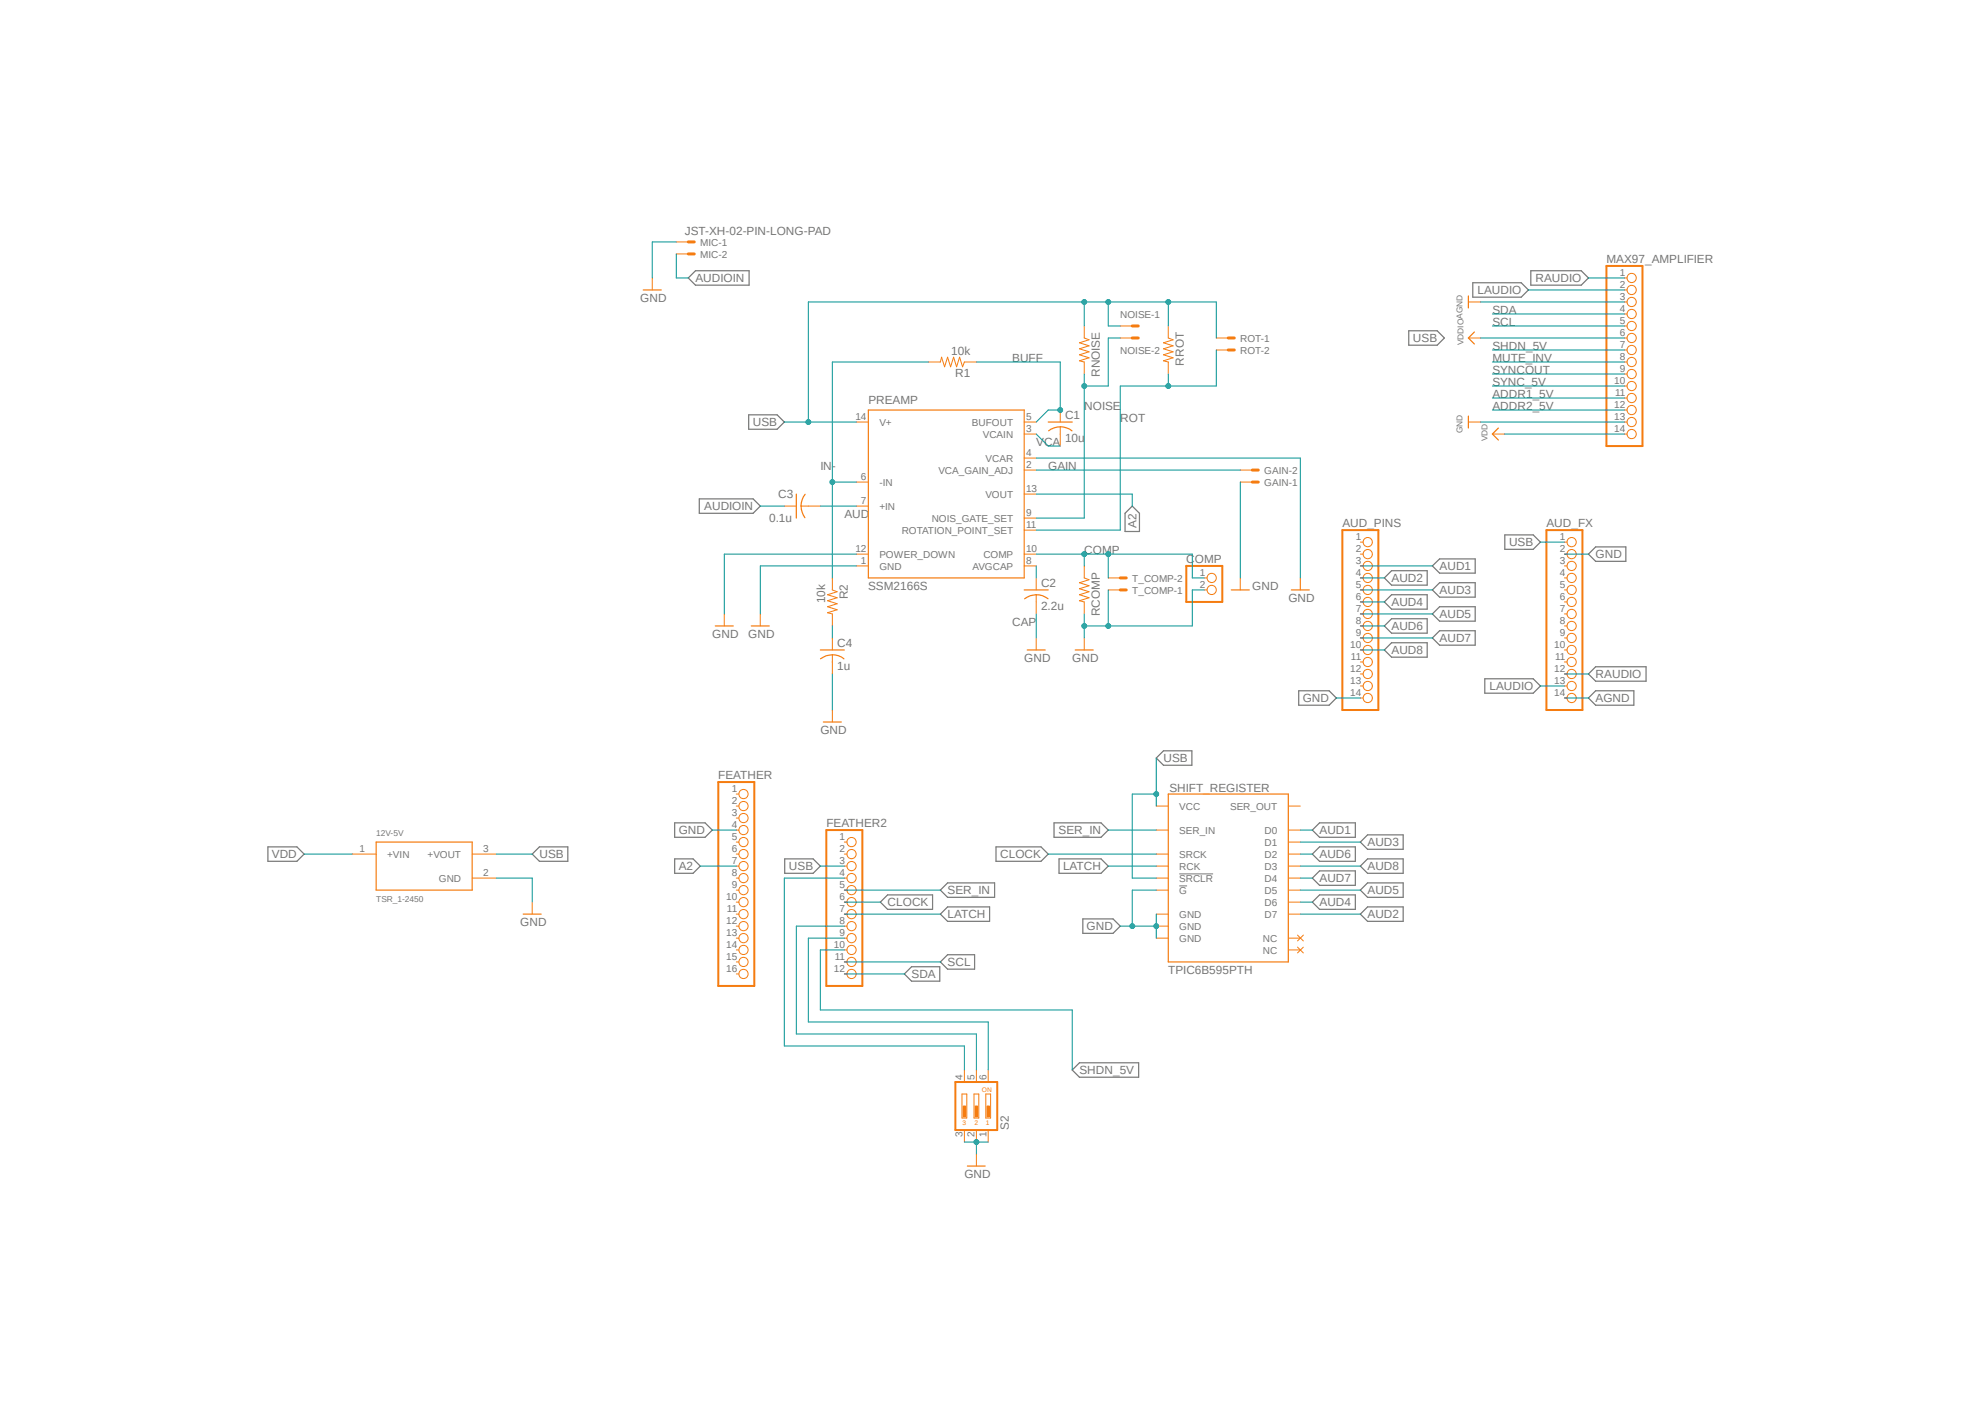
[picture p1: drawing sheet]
<svg xmlns="http://www.w3.org/2000/svg" width="420mm" height="297mm" viewBox="0 0 420 297" stroke-linecap="round" stroke-linejoin="round" font-family="sans-serif">
<path d="M56.4 47.2l307.3 202.7M363.7 47.2l-307.3 202.7" fill="none" stroke="#fff" stroke-width=".21"/>
<path d="M249.5 184.9h7.2M249.5 187.4h1.7" fill="none" stroke="#757575" stroke-width=".21"/>
<g fill="none" stroke="#757575" stroke-width=".25">
<path d="M147.2 57.3h11.3v3h-11.3l-1.6-1.5zM311.6 59.8h10.3l1.5 1.5-1.5 1.6h-10.3zM323.9 57.3h10.7l1.5 1.5-1.5 1.5h-10.7zM298.1 70h6l1.5 1.5-1.5 1.5h-6zM158.4 87.8h6l1.5 1.5-1.5 1.5h-6zM148 105.5h11.3l1.6 1.6-1.6 1.5h-11.3zM238 108.6l1.6-1.5 1.5 1.5v3.8h-3.1zM303.1 119.7l1.5-1.5h7.5v3h-7.5zM318.4 113.2h6l1.5 1.5-1.5 1.5h-6zM336.1 117.2l1.5-1.5h6.4v3h-6.4zM292.9 137.5l1.5-1.5h7.6v3h-7.6zM292.9 122.3l1.5-1.6h7.6v3.1h-7.6z"/>
<path d="M292.9 127.3l1.5-1.5h7.6v3.1h-7.6zM292.9 132.4l1.5-1.5h7.6v3h-7.6zM303.1 129.9l1.5-1.5h7.5v3h-7.5zM303.1 124.8l1.5-1.5h7.5v3h-7.5zM303.1 135l1.5-1.6h7.5v3.1h-7.5zM274.8 146.1h6.4l1.5 1.6-1.5 1.5h-6.4zM314.2 143.6h10.2l1.5 1.5-1.5 1.5h-10.2zM336.1 147.7l1.5-1.6h8.1v3.1h-8.1zM336.1 142.6l1.5-1.5h10.7v3h-10.7zM56.7 179.2h6.1l1.5 1.5-1.5 1.5h-6.1zM114.1 179.2h6v3h-6l-1.5-1.5zM142.7 174.1h6.5l1.5 1.5-1.5 1.5h-6.5z"/>
<path d="M210.7 179.2h9.6l1.5 1.5-1.5 1.5h-9.6zM223 174.1h10l1.5 1.5-1.5 1.5h-10zM244.6 160.4l1.6-1.6h6v3.1h-6zM277.7 175.6l1.5-1.5h7.6v3h-7.6zM279.2 179.2h7.6v3h-7.6l-1.5-1.5zM287.8 178.1l1.5-1.5h7.6v3.1h-7.6zM142.7 181.7h3.9l1.6 1.5-1.6 1.5h-3.9zM166 181.7h6l1.6 1.5-1.6 1.5h-6zM186.3 190.8l1.5-1.5h9.5v3.1h-9.5zM199 193.4l1.5-1.5h8.9v3h-8.9zM200.5 186.8h9.9v3h-9.9l-1.5-1.5zM224.1 181.7h8.9l1.5 1.5-1.5 1.5h-8.9z"/>
<path d="M229.1 194.4h6.4l1.5 1.5-1.5 1.5h-6.4zM277.7 190.8l1.5-1.5h7.6v3.1h-7.6zM279.2 184.2h7.6v3.1h-7.6l-1.5-1.5zM287.8 183.2l1.5-1.5h7.6v3h-7.6zM287.8 188.3l1.5-1.5h7.6v3h-7.6zM289.3 191.9h7.6v3h-7.6l-1.5-1.5zM191.3 206l1.6-1.5h5.9v3.1h-5.9zM199 203.5l1.5-1.5h5.7v3h-5.7zM226.9 226.4l1.5-1.6h12.5v3.1h-12.5z"/>
</g>
<g fill="none" stroke="#f57c10" stroke-width=".25">
<path d="M136.1 61.3h3.8M310.7 62.6v2.6M312 70.2l-1.3 1.3 1.3 1.3M183.7 86.7h33v35.6h-33zM221.8 89.3h5.1M224.3 90.3a4.5 4.5 0 0 1 2.5 .8M224.3 90.3a4 4 0 0 0-2.4 .8M310.7 88v2.6M317 90.6l-1.2 1.2 1.2 1.3M168.5 104.5v5.1M170.3 104.6a4 4 0 0 0 0 4.9M151.3 132.4h3.9"/>
<path d="M159 132.4h3.8M173.6 137.5h5M173.6 139.4a4 4 0 0 1 5 0M216.7 124.8h5.1M216.8 126.7a4 4 0 0 1 4.9 0M217.3 137.5h3.8M227.5 137.5h3.8M260.5 124.8h3.8M273.2 124.8h3.8M174.2 152.7h3.8M79.6 178.1h20.3v10.2h-20.3zM247.2 168h25.4v35.5h-25.4z"/>
<path d="M110.7 193.4h3.8M204.7 246.7h3.7"/>
</g>
<g fill="none" stroke="#f57c10" stroke-width=".21">
<path d="M138 58.8v2.5M143.1 53.7h2.5M143.1 51.2h2.5M343.7 58.8h.6M196.4 76.6h2.6l.2-1 .7 2 .6-2 .6 2 .7-2 .6 2 .6-2 .7 2 .3-1h2.6M229.4 69v2.5l1 .4-2 .6 2 .7-2 .6 2 .6-2 .7 2 .6-2 .6 1 .3v2.5M237 69h2.6M237 71.5h2.6M247.2 69v2.5l1 .4-2 .6 2 .7-2 .6 2 .6-2 .7 2 .6-2 .6 1 .3v2.5M257.3 71.5h2.6M257.3 74h2.6M310.7 63.9h2.5"/>
<path d="M310.7 71.5h2.5M343.7 76.6h.6M343.7 63.9h.6M343.7 61.3h.6M343.7 66.4h.6M343.7 69h.6M343.7 71.5h.6M343.7 74h.6M343.7 79.1h.6M181.2 89.3h2.5M216.7 89.3h2.5M216.7 91.8h2.5"/>
<path d="M216.7 96.9h2.5M216.7 99.4h2.5M224.3 86.7v2.6M224.3 90.3v4.1M262.4 99.4h2.6M310.7 89.3h2.5M315.8 91.8h2.5M343.7 89.3h.6M343.7 91.8h.6M343.7 81.7h.6M343.7 84.2h.6M343.7 86.7h.6"/>
<path d="M165.9 107.1h2.6M169.5 107.1h4.1M181.2 107.1h2.5M181.2 119.7h2.5M181.2 117.2h2.5M181.2 102h2.5M216.7 119.7h2.5M216.7 104.5h2.5M216.7 117.2h2.5M216.7 109.6h2.5M216.7 112.1h2.5M229.4 119.7v2.6l1 .3-2 .7 2 .6-2 .6 2 .7-2 .6 2 .6-2 .7 1 .2v2.6"/>
<path d="M262.4 102h2.6M287.8 119.7h.6M287.8 117.2h.6M287.8 114.7h.6M331 119.7h.6M331 117.2h.6M331 114.7h.6M153.2 129.9v2.5M160.9 129.9v2.5M176.1 122.3v2.5l1 .4-2 .6 2 .6-2 .7 2 .6-2 .7 2 .6-2 .6 1 .3v2.5M176.1 135v2.5M176.1 138.5v4.1"/>
<path d="M219.2 122.3v2.5M219.2 125.8v4.1M219.2 135v2.5M229.4 135v2.5M234.5 122.3h2.5M234.5 124.8h2.5M254.8 122.3h.6M254.8 124.8h.6M262.4 122.3v2.5M275.1 122.3v2.5M287.8 122.3h.6M287.8 124.8h.6"/>
<path d="M287.8 127.3h.6M287.8 129.9h.6M287.8 132.4h.6M287.8 135h.6M287.8 137.5h.6M331 122.3h.6M331 124.8h.6M331 127.3h.6M331 129.9h.6M331 132.4h.6M331 135h.6M331 137.5h.6"/>
<path d="M176.1 150.2v2.5M287.8 140h.6M287.8 142.6h.6M287.8 145.1h.6M287.8 147.7h.6M331 140h.6M331 142.6h.6M331 145.1h.6M331 147.7h.6M155.8 168h.5M155.8 170.5h.5M155.8 173.1h.5"/>
<path d="M155.8 175.6h.5M155.8 178.1h.5M178.6 178.1h.6M244.6 170.5h2.6M244.6 175.6h2.6M272.6 170.5h2.5M272.6 175.6h2.5M272.6 178.1h2.5M74.5 180.7h5.1M99.9 180.7h5.1M99.9 185.8h5.1M112.6 190.8v2.6"/>
<path d="M155.8 180.7h.5M155.8 183.2h.5M155.8 185.8h.5M155.8 188.3h.5M155.8 190.8h.5M155.8 193.4h.5M155.8 195.9h.5M155.8 198.5h.5M178.6 180.7h.6M178.6 183.2h.6M178.6 185.8h.6M178.6 188.3h.6"/>
<path d="M178.6 190.8h.6M178.6 193.4h.6M178.6 195.9h.6M178.6 198.5h.6M244.6 180.7h2.6M244.6 183.2h2.6M244.6 185.8h2.6M244.6 188.3h2.6M244.6 193.4h2.6M244.6 195.9h2.6M244.6 198.5h2.6M272.6 180.7h2.5"/>
<path d="M272.6 183.2h2.5M272.6 185.8h2.5M272.6 188.3h2.5M272.6 190.8h2.5M272.6 193.4h2.5M272.6 198.5h2.5M274.5 197.8l1.3 1.3M275.8 197.8l-1.3 1.3M155.8 201h.5M155.8 203.5h.5M155.8 206h.5M178.6 201h.6"/>
<path d="M178.6 203.5h.6M178.6 206h.6M272.6 201h2.5M274.5 200.4l1.3 1.2M275.8 200.4l-1.3 1.2M203.5 231.4h1.1v5.1h-1.1zM206.1 231.4h1v5.1h-1zM208.6 231.4h1v5.1h-1zM206.6 244.1v2.6"/>
<circle cx="345.2" cy="58.8" r=".98"/>
<circle cx="345.2" cy="76.6" r=".98"/>
<circle cx="345.2" cy="63.9" r=".98"/>
<circle cx="345.2" cy="66.4" r=".98"/>
<circle cx="345.2" cy="71.5" r=".98"/>
<circle cx="345.2" cy="61.3" r=".98"/>
<circle cx="345.2" cy="74" r=".98"/>
<circle cx="345.2" cy="79.1" r=".98"/>
<circle cx="345.2" cy="69" r=".98"/>
<circle cx="345.2" cy="91.8" r=".98"/>
<circle cx="345.2" cy="86.7" r=".98"/>
<circle cx="345.2" cy="81.7" r=".98"/>
<circle cx="345.2" cy="84.2" r=".98"/>
<circle cx="345.2" cy="89.3" r=".98"/>
<circle cx="289.4" cy="119.7" r=".98"/>
<circle cx="289.4" cy="117.2" r=".98"/>
<circle cx="289.4" cy="114.7" r=".98"/>
<circle cx="332.5" cy="114.7" r=".98"/>
<circle cx="332.5" cy="119.7" r=".98"/>
<circle cx="332.5" cy="117.2" r=".98"/>
<circle cx="256.4" cy="122.3" r=".98"/>
<circle cx="256.4" cy="124.8" r=".98"/>
<circle cx="289.4" cy="122.3" r=".98"/>
<circle cx="289.4" cy="124.8" r=".98"/>
<circle cx="289.4" cy="127.3" r=".98"/>
<circle cx="289.4" cy="129.9" r=".98"/>
<circle cx="289.4" cy="132.4" r=".98"/>
<circle cx="289.4" cy="135" r=".98"/>
<circle cx="289.4" cy="137.5" r=".98"/>
<circle cx="332.5" cy="122.3" r=".98"/>
<circle cx="332.5" cy="135" r=".98"/>
<circle cx="332.5" cy="137.5" r=".98"/>
<circle cx="332.5" cy="124.8" r=".98"/>
<circle cx="332.5" cy="127.3" r=".98"/>
<circle cx="332.5" cy="129.9" r=".98"/>
<circle cx="332.5" cy="132.4" r=".98"/>
<circle cx="289.4" cy="142.6" r=".98"/>
<circle cx="289.4" cy="140" r=".98"/>
<circle cx="289.4" cy="145.1" r=".98"/>
<circle cx="289.4" cy="147.7" r=".98"/>
<circle cx="332.5" cy="145.1" r=".98"/>
<circle cx="332.5" cy="147.7" r=".98"/>
<circle cx="332.5" cy="140" r=".98"/>
<circle cx="332.5" cy="142.6" r=".98"/>
<circle cx="157.3" cy="168" r=".98"/>
<circle cx="157.3" cy="170.5" r=".98"/>
<circle cx="157.3" cy="173.1" r=".98"/>
<circle cx="157.3" cy="175.6" r=".98"/>
<circle cx="157.3" cy="178.1" r=".98"/>
<circle cx="180.2" cy="178.1" r=".98"/>
<circle cx="157.3" cy="190.8" r=".98"/>
<circle cx="157.3" cy="180.7" r=".98"/>
<circle cx="157.3" cy="195.9" r=".98"/>
<circle cx="157.3" cy="198.5" r=".98"/>
<circle cx="157.3" cy="185.8" r=".98"/>
<circle cx="157.3" cy="188.3" r=".98"/>
<circle cx="157.3" cy="193.4" r=".98"/>
<circle cx="157.3" cy="183.2" r=".98"/>
<circle cx="180.2" cy="185.8" r=".98"/>
<circle cx="180.2" cy="183.2" r=".98"/>
<circle cx="180.2" cy="188.3" r=".98"/>
<circle cx="180.2" cy="193.4" r=".98"/>
<circle cx="180.2" cy="190.8" r=".98"/>
<circle cx="180.2" cy="180.7" r=".98"/>
<circle cx="180.2" cy="195.9" r=".98"/>
<circle cx="180.2" cy="198.5" r=".98"/>
<circle cx="157.3" cy="201" r=".98"/>
<circle cx="157.3" cy="206" r=".98"/>
<circle cx="157.3" cy="203.5" r=".98"/>
<circle cx="180.2" cy="203.5" r=".98"/>
<circle cx="180.2" cy="206" r=".98"/>
<circle cx="180.2" cy="201" r=".98"/>
</g>
<path d="M339.9 56.3h7.6v38.1h-7.6zM251 119.7h7.6v7.6h-7.6zM284 112.1h7.6v38.1h-7.6zM327.2 112.1h7.6v38.1h-7.6zM152 165.4h7.6v43.2h-7.6zM174.8 175.6h7.7v33h-7.7zM202.1 228.9h8.9v10.2h-8.9z" fill="none" stroke="#f57c10" stroke-width=".42"/>
<path d="M145.6 53.7h1.3M145.6 51.2h1.3M239.6 71.5h1.2M239.6 69h1.2M259.9 74h1.3M259.9 71.5h1.3M265 99.4h1.2M265 102h1.2M237 122.3h1.3M237 124.8h1.3" fill="none" stroke="#f57c10" stroke-width=".64"/>
<path d="M208.8 234h.5v2.3h-.5z" fill-rule="evenodd" fill="#f57c10"/>
<path d="M208.8 234h.5v2.3h-.5z" fill="none" stroke="#f57c10" stroke-width=".21"/>
<path d="M206.3 234h.5v2.3h-.5z" fill-rule="evenodd" fill="#f57c10"/>
<path d="M206.3 234h.5v2.3h-.5z" fill="none" stroke="#f57c10" stroke-width=".21"/>
<path d="M203.8 234h.5v2.3h-.5z" fill-rule="evenodd" fill="#f57c10"/>
<path d="M203.8 234h.5v2.3h-.5zM204 226.4v2.5M204 239.1v2.5M206.6 226.4v2.5M206.6 239.1v2.5M209.1 226.4v2.5M209.1 239.1v2.5" fill="none" stroke="#f57c10" stroke-width=".21"/>
<path d="M181.2 119.7h-20.3v10.2M229.4 129.9v5.1M234.5 124.8v7.6h-5.1" fill="none" stroke="#009292" stroke-width=".21"/>
<circle cx="229.4" cy="132.4" r=".51" fill="#009292"/>
<g fill="none" stroke="#009292" stroke-width=".21">
<path d="M234.5 132.4h17.8"/>
<circle cx="229.4" cy="132.4" r=".51"/>
</g>
<circle cx="234.5" cy="132.4" r=".51" fill="#009292"/>
<g fill="none" stroke="#009292" stroke-width=".21">
<path d="M219.2 96.9h55.9v25.4M313.2 89.3h30.5M181.2 117.2h-28v12.7M331 117.2h5.1M219.2 129.9v5.1M254.8 124.8h-2.5v7.6M176.1 142.6v7.6M282.7 147.7h5.1M150.7 175.6h5.1M244.6 193.4v5.1"/>
<circle cx="234.5" cy="132.4" r=".51"/>
</g>
<circle cx="244.6" cy="195.9" r=".51" fill="#009292"/>
<g fill="none" stroke="#009292" stroke-width=".21">
<path d="M237 195.9h7.6M239.6 188.3v7.6"/>
<circle cx="244.6" cy="195.9" r=".51"/>
</g>
<circle cx="239.6" cy="195.9" r=".51" fill="#009292"/>
<g fill="none" stroke="#009292" stroke-width=".21">
<path d="M143.1 51.2h-5.1v7.6M262.4 102v20.3M239.6 188.3h5M206.6 241.6h2.5"/>
<circle cx="239.6" cy="195.9" r=".51"/>
</g>
<circle cx="206.6" cy="241.6" r=".51" fill="#009292"/>
<g fill="none" stroke="#009292" stroke-width=".21">
<path d="M229.4 79.1v30.5h-10.2M234.5 71.5v10.2h-5.1M219.2 99.4h43.2M219.2 104.5h20.4v2.6M105 185.8h7.6v5M148.2 183.2h7.6M204 241.6h2.6v2.5"/>
<circle cx="206.6" cy="241.6" r=".51"/>
</g>
<circle cx="229.4" cy="81.7" r=".51" fill="#009292"/>
<g fill="none" stroke="#009292" stroke-width=".21">
<path d="M206.6 76.6h17.7v10.1h-2.5l-2.6 2.6M234.5 71.5h2.5"/>
<circle cx="229.4" cy="81.7" r=".51"/>
</g>
<circle cx="224.3" cy="86.7" r=".51" fill="#009292"/>
<g fill="none" stroke="#009292" stroke-width=".21">
<path d="M219.2 91.8l2.6 2.6h2.5M219.2 117.2h10.2v2.5"/>
<circle cx="224.3" cy="86.7" r=".51"/>
</g>
<circle cx="229.4" cy="117.2" r=".51" fill="#009292"/>
<g fill="none" stroke="#009292" stroke-width=".21">
<path d="M229.4 117.2h22.9v5.1h2.5M234.5 117.2v5.1"/>
<circle cx="229.4" cy="117.2" r=".51"/>
</g>
<circle cx="234.5" cy="117.2" r=".51" fill="#009292"/>
<g fill="none" stroke="#009292" stroke-width=".21">
<path d="M196.4 76.6h-20.3v45.7M173.6 107.1h7.6M176.1 102h5.1M219.2 119.7v2.6"/>
<circle cx="234.5" cy="117.2" r=".51"/>
</g>
<circle cx="176.1" cy="102" r=".51" fill="#009292"/>
<g fill="none" stroke="#009292" stroke-width=".21">
<path d="M171 63.9v25.4M165.9 89.3h15.3M176.1 132.4v2.6"/>
<circle cx="176.1" cy="102" r=".51"/>
</g>
<circle cx="171" cy="89.3" r=".51" fill="#009292"/>
<g fill="none" stroke="#009292" stroke-width=".21">
<path d="M171 63.9h76.2v5.1M229.4 63.9v5.1"/>
<circle cx="171" cy="89.3" r=".51"/>
</g>
<circle cx="229.4" cy="63.9" r=".51" fill="#009292"/>
<g fill="none" stroke="#009292" stroke-width=".21">
<path d="M247.2 63.9h10.1"/>
<circle cx="229.4" cy="63.9" r=".51"/>
</g>
<circle cx="247.2" cy="63.9" r=".51" fill="#009292"/>
<g fill="none" stroke="#009292" stroke-width=".21">
<path d="M234.5 63.9v5.1M257.3 63.9v7.6"/>
<circle cx="247.2" cy="63.9" r=".51"/>
</g>
<circle cx="234.5" cy="63.9" r=".51" fill="#009292"/>
<g fill="none" stroke="#009292" stroke-width=".21">
<path d="M234.5 69h2.5M325.9 114.7h5.1M244.6 160.4v10.1M244.6 168h-5v17.8M173.6 183.2h5"/>
<circle cx="234.5" cy="63.9" r=".51"/>
</g>
<circle cx="244.6" cy="168" r=".51" fill="#009292"/>
<g fill="none" stroke="#009292" stroke-width=".21">
<path d="M143.1 53.7v5.1h2.5M336.1 58.8h7.6M247.2 79.1v2.6h-10.2v30.4M313.2 71.5h30.5M313.2 63.9h30.5M315.8 79.1h27.9M315.8 74h27.9M315.8 76.6h27.9M323.4 61.3h20.3M315.8 86.7h27.9M315.8 84.2h27.9M315.8 81.7h27.9"/>
<path d="M318.3 91.8h25.4M160.9 107.1h5M325.9 145.1h5.1M331 147.7h5.1M331 142.6h5.1M64.3 180.7h10.2M105 180.7h7.6M239.6 185.8h5M178.6 201h-5v12.7h53.3v12.7"/>
<circle cx="244.6" cy="168" r=".51"/>
</g>
<circle cx="247.2" cy="81.7" r=".51" fill="#009292"/>
<g fill="none" stroke="#009292" stroke-width=".21">
<path d="M257.3 74v7.7h-10.1M315.8 69h27.9M315.8 66.4h27.9M219.2 112.1h17.8M287.8 119.7h15.3M287.8 122.3h5.1M287.8 129.9h15.3M287.8 137.5h5.1M287.8 124.8h15.3M287.8 132.4h5.1M287.8 135h15.3M287.8 127.3h5.1"/>
<path d="M234.5 175.6h10.1M275.1 175.6h2.6M275.1 178.1h12.7M178.6 193.4h20.4M178.6 188.3h20.4M178.6 190.8h7.7M178.6 185.8h-12.7v35.5h38.1v5.1M178.6 195.9h-10.1v22.8h38.1v7.7M178.6 198.5h-7.6v17.7h38.1v10.2M221.8 180.7h22.8M234.5 183.2h10.1M275.1 183.2h12.7"/>
<path d="M275.1 193.4h12.7M275.1 188.3h12.7M275.1 180.7h2.6M275.1 190.8h2.6M275.1 185.8h2.6M178.6 203.5h20.4M178.6 206h12.7"/>
<circle cx="247.2" cy="81.7" r=".51"/>
</g>
<g font-size="2.5" fill="#757575">
<text x="144.9" y="49.8">JST-XH-02-PIN-LONG-PAD</text>
<text x="147.2" y="59.7">AUDIOIN</text>
<text x="324.9" y="59.7">RAUDIO</text>
<text x="339.9" y="55.6">MAX97_AMPLIFIER</text>
<text x="135.5" y="63.9">GND</text>
<text x="312.6" y="62.2">LAUDIO</text>
<text x="315.8" y="69">SCL</text>
<text x="315.8" y="66.4">SDA</text>
<text x="201.3" y="75.1">10k</text>
<text x="214.2" y="76.6">BUFF</text>
<text x="250.5" y="77.3" transform="rotate(-90 250.5 77.3)">RROT</text>
<text x="299" y="72.4">USB</text>
<text x="315.8" y="74">SHDN_5V</text>
<text x="315.8" y="76.6">MUTE_INV</text>
<text x="202.1" y="79.8">R1</text>
<text x="232.7" y="79.8" transform="rotate(-90 232.7 79.8)">RNOISE</text>
<text x="315.8" y="79.1">SYNCOUT</text>
<text x="315.8" y="81.7">SYNC_5V</text>
<text x="183.7" y="85.5">PREAMP</text>
<text x="225.3" y="88.6">C1</text>
<text x="229.4" y="86.7">NOISE</text>
<text x="237" y="89.3">ROT</text>
<text x="315.8" y="86.7">ADDR2_5V</text>
<text x="315.8" y="84.2">ADDR1_5V</text>
<text x="159.3" y="90.2">USB</text>
<text x="219.2" y="94.4">VCA</text>
<text x="225.3" y="93.5">10u</text>
<text x="173.6" y="99.4">IN-</text>
<text x="221.8" y="99.4">GAIN</text>
<text x="149" y="108">AUDIOIN</text>
<text x="164.6" y="105.3">C3</text>
<text x="162.7" y="110.4">0.1u</text>
<text x="178.6" y="109.6">AUD</text>
<text x="240.5" y="111.6" transform="rotate(-90 240.5 111.6)">A2</text>
<text x="284" y="111.5">AUD_PINS</text>
<text x="327.2" y="111.5">AUD_FX</text>
<text x="229.4" y="117.2">COMP</text>
<text x="251" y="119.1">COMP</text>
<text x="319.3" y="115.6">USB</text>
<text x="337.6" y="118.1">GND</text>
<text x="183.7" y="124.8">SSM2166S</text>
<text x="220.3" y="124.2">C2</text>
<text x="265" y="124.8">GND</text>
<text x="294.4" y="123.1">AUD2</text>
<text x="304.6" y="120.7">AUD1</text>
<text x="304.6" y="125.7">AUD3</text>
<text x="174.6" y="127.6" transform="rotate(-90 174.6 127.6)">10k</text>
<text x="179.4" y="126.7" transform="rotate(-90 179.4 126.7)">R2</text>
<text x="220.3" y="129">2.2u</text>
<text x="232.7" y="130.3" transform="rotate(-90 232.7 130.3)">RCOMP</text>
<text x="272.6" y="127.3">GND</text>
<text x="294.4" y="128.2">AUD4</text>
<text x="304.6" y="130.8">AUD5</text>
<text x="150.7" y="135">GND</text>
<text x="158.3" y="135">GND</text>
<text x="177.1" y="136.9">C4</text>
<text x="214.2" y="132.4">CAP</text>
<text x="294.4" y="133.3">AUD6</text>
<text x="304.6" y="135.8">AUD7</text>
<text x="177.1" y="141.7">1u</text>
<text x="216.7" y="140">GND</text>
<text x="226.9" y="140">GND</text>
<text x="294.4" y="138.4">AUD8</text>
<text x="337.6" y="143.5">RAUDIO</text>
<text x="275.6" y="148.5">GND</text>
<text x="315.1" y="146">LAUDIO</text>
<text x="337.6" y="148.5">AGND</text>
<text x="173.6" y="155.3">GND</text>
<text x="246.2" y="161.2">USB</text>
<text x="152" y="164.8">FEATHER</text>
<text x="247.4" y="167.5">SHIFT_REGISTER</text>
<text x="143.6" y="176.5">GND</text>
<text x="174.8" y="175">FEATHER2</text>
<text x="224" y="176.5">SER_IN</text>
<text x="279.2" y="176.5">AUD1</text>
<text x="289.4" y="179">AUD3</text>
<text x="57.5" y="181.6">VDD</text>
<text x="114.1" y="181.6">USB</text>
<text x="143.6" y="184.1">A2</text>
<text x="166.9" y="184.1">USB</text>
<text x="211.6" y="181.6">CLOCK</text>
<text x="224.9" y="184.1">LATCH</text>
<text x="279.2" y="181.6">AUD6</text>
<text x="289.4" y="184.1">AUD8</text>
<text x="187.8" y="191.7">CLOCK</text>
<text x="200.5" y="189.2">SER_IN</text>
<text x="279.2" y="186.7">AUD7</text>
<text x="279.2" y="191.7">AUD4</text>
<text x="289.4" y="189.2">AUD5</text>
<text x="110.1" y="195.9">GND</text>
<text x="200.5" y="194.3">LATCH</text>
<text x="229.9" y="196.8">GND</text>
<text x="289.4" y="194.3">AUD2</text>
<text x="192.9" y="206.9">SDA</text>
<text x="200.5" y="204.4">SCL</text>
<text x="247.2" y="206">TPIC6B595PTH</text>
<text x="228.4" y="227.2">SHDN_5V</text>
<text x="213.4" y="239.1" transform="rotate(-90 213.4 239.1)">S2</text>
<text x="204" y="249.2">GND</text>
</g>
<g font-size="2.1" fill="#757575">
<text x="148.2" y="51.9">MIC-1</text>
<text x="148.2" y="54.5">MIC-2</text>
<text x="342.7" y="58.5">1</text>
<text x="342.7" y="61">2</text>
<text x="342.7" y="63.5">3</text>
<text x="237" y="67.2">NOISE-1</text>
<text x="342.7" y="66.1">4</text>
<text x="342.7" y="68.6">5</text>
<text x="342.7" y="71.2">6</text>
<text x="237" y="74.8">NOISE-2</text>
<text x="262.4" y="74.8">ROT-2</text>
<text x="262.4" y="72.3">ROT-1</text>
<text x="342.7" y="73.7">7</text>
<text x="342.7" y="76.2">8</text>
<text x="341.5" y="81.3">10</text>
<text x="341.7" y="83.9">11</text>
<text x="342.7" y="78.8">9</text>
<text x="181" y="88.9">14</text>
<text x="217.1" y="88.9">5</text>
<text x="341.5" y="86.4">12</text>
<text x="341.5" y="88.9">13</text>
<text x="186.1" y="90">V+</text>
<text x="205.7" y="90">BUFOUT</text>
<text x="207.9" y="92.6">VCAIN</text>
<text x="217.1" y="91.4">3</text>
<text x="341.5" y="91.4">14</text>
<text x="182.2" y="101.6">6</text>
<text x="198.5" y="100.2">VCA_GAIN_ADJ</text>
<text x="208.5" y="97.7">VCAR</text>
<text x="217.1" y="96.5">4</text>
<text x="217.1" y="99.1">2</text>
<text x="267.5" y="100.2">GAIN-2</text>
<text x="182.2" y="106.7">7</text>
<text x="186.1" y="107.8">+IN</text>
<text x="186.1" y="102.7">-IN</text>
<text x="208.5" y="105.3">VOUT</text>
<text x="217.1" y="104.1">13</text>
<text x="267.5" y="102.7">GAIN-1</text>
<text x="190.8" y="112.9">ROTATION_POINT_SET</text>
<text x="197.1" y="110.4">NOIS_GATE_SET</text>
<text x="217.1" y="109.2">9</text>
<text x="217.1" y="111.8">11</text>
<text x="181" y="116.8">12</text>
<text x="182.2" y="119.4">1</text>
<text x="186.1" y="118">POWER_DOWN</text>
<text x="208.1" y="118">COMP</text>
<text x="217.1" y="119.4">8</text>
<text x="217.1" y="116.8">10</text>
<text x="286.8" y="114.3">1</text>
<text x="286.8" y="116.8">2</text>
<text x="286.8" y="119.4">3</text>
<text x="330" y="114.3">1</text>
<text x="330" y="116.8">2</text>
<text x="330" y="119.4">3</text>
<text x="186.1" y="120.5">GND</text>
<text x="205.8" y="120.5">AVGCAP</text>
<text x="239.6" y="123">T_COMP-2</text>
<text x="239.6" y="125.6">T_COMP-1</text>
<text x="253.8" y="121.9">1</text>
<text x="253.8" y="124.5">2</text>
<text x="286.8" y="121.9">4</text>
<text x="286.8" y="124.5">5</text>
<text x="330" y="121.9">4</text>
<text x="330" y="124.5">5</text>
<text x="286.8" y="127">6</text>
<text x="286.8" y="129.5">7</text>
<text x="330" y="127">6</text>
<text x="330" y="129.5">7</text>
<text x="285.7" y="137.2">10</text>
<text x="286.8" y="132.1">8</text>
<text x="286.8" y="134.6">9</text>
<text x="328.8" y="137.2">10</text>
<text x="330" y="132.1">8</text>
<text x="330" y="134.6">9</text>
<text x="285.7" y="142.2">12</text>
<text x="285.8" y="139.7">11</text>
<text x="328.8" y="142.2">12</text>
<text x="329" y="139.7">11</text>
<text x="285.7" y="144.8">13</text>
<text x="285.7" y="147.3">14</text>
<text x="328.8" y="144.8">13</text>
<text x="328.8" y="147.3">14</text>
<text x="154.8" y="167.6">1</text>
<text x="154.8" y="170.2">2</text>
<text x="154.8" y="172.7">3</text>
<text x="249.5" y="171.3">VCC</text>
<text x="260.3" y="171.3">SER_OUT</text>
<text x="154.8" y="175.2">4</text>
<text x="154.8" y="177.8">5</text>
<text x="177.6" y="177.8">1</text>
<text x="249.5" y="176.4">SER_IN</text>
<text x="267.5" y="178.9">D1</text>
<text x="267.5" y="176.4">D0</text>
<text x="76.1" y="180.3">1</text>
<text x="81.9" y="181.4">+VIN</text>
<text x="90.5" y="181.4">+VOUT</text>
<text x="102.2" y="180.3">3</text>
<text x="102.2" y="185.4">2</text>
<text x="154.8" y="180.3">6</text>
<text x="154.8" y="182.8">7</text>
<text x="154.8" y="185.4">8</text>
<text x="177.6" y="180.3">2</text>
<text x="177.6" y="182.8">3</text>
<text x="177.6" y="185.4">4</text>
<text x="249.5" y="184">RCK</text>
<text x="249.5" y="181.4">SRCK</text>
<text x="267.5" y="181.4">D2</text>
<text x="267.5" y="184">D3</text>
<text x="92.9" y="186.5">GND</text>
<text x="153.6" y="190.5">10</text>
<text x="154.8" y="187.9">9</text>
<text x="177.6" y="187.9">5</text>
<text x="177.6" y="190.5">6</text>
<text x="249.5" y="186.5">SRCLR</text>
<text x="249.5" y="189.1">G</text>
<text x="267.5" y="186.5">D4</text>
<text x="267.5" y="189.1">D5</text>
<text x="267.5" y="191.6">D6</text>
<text x="153.6" y="195.5">12</text>
<text x="153.8" y="193">11</text>
<text x="177.6" y="193">7</text>
<text x="177.6" y="195.5">8</text>
<text x="249.5" y="194.1">GND</text>
<text x="249.5" y="196.7">GND</text>
<text x="267.5" y="194.1">D7</text>
<text x="153.6" y="198.1">13</text>
<text x="153.6" y="200.6">14</text>
<text x="153.6" y="203.2">15</text>
<text x="176.4" y="200.6">10</text>
<text x="176.6" y="203.2">11</text>
<text x="177.6" y="198.1">9</text>
<text x="249.5" y="199.2">GND</text>
<text x="267.2" y="199.2">NC</text>
<text x="267.2" y="201.8">NC</text>
<text x="153.6" y="205.7">16</text>
<text x="176.4" y="205.7">12</text>
<text x="203.7" y="228.6" transform="rotate(-90 203.7 228.6)">4</text>
<text x="206.2" y="228.6" transform="rotate(-90 206.2 228.6)">5</text>
<text x="208.7" y="228.6" transform="rotate(-90 208.7 228.6)">6</text>
<text x="203.7" y="240.6" transform="rotate(-90 203.7 240.6)">3</text>
<text x="206.2" y="240.6" transform="rotate(-90 206.2 240.6)">2</text>
<text x="208.7" y="240.6" transform="rotate(-90 208.7 240.6)">1</text>
</g>
<g font-size="1.8" fill="#757575">
<text x="309.7" y="73" transform="rotate(-90 309.7 73)">VDDIOAGND</text>
<text x="309.4" y="91.7" transform="rotate(-90 309.4 91.7)">GND</text>
<text x="314.8" y="93.3" transform="rotate(-90 314.8 93.3)">VDD</text>
<text x="79.6" y="176.9">12V-5V</text>
<text x="79.6" y="190.8">TSR_1-2450</text>
</g>
<g font-size="1.4" fill="#f57c10">
<text x="207.8" y="230.9">ON</text>
<text x="203.7" y="238">3</text>
<text x="206.2" y="238">2</text>
<text x="208.6" y="238">1</text>
</g>
</svg>
